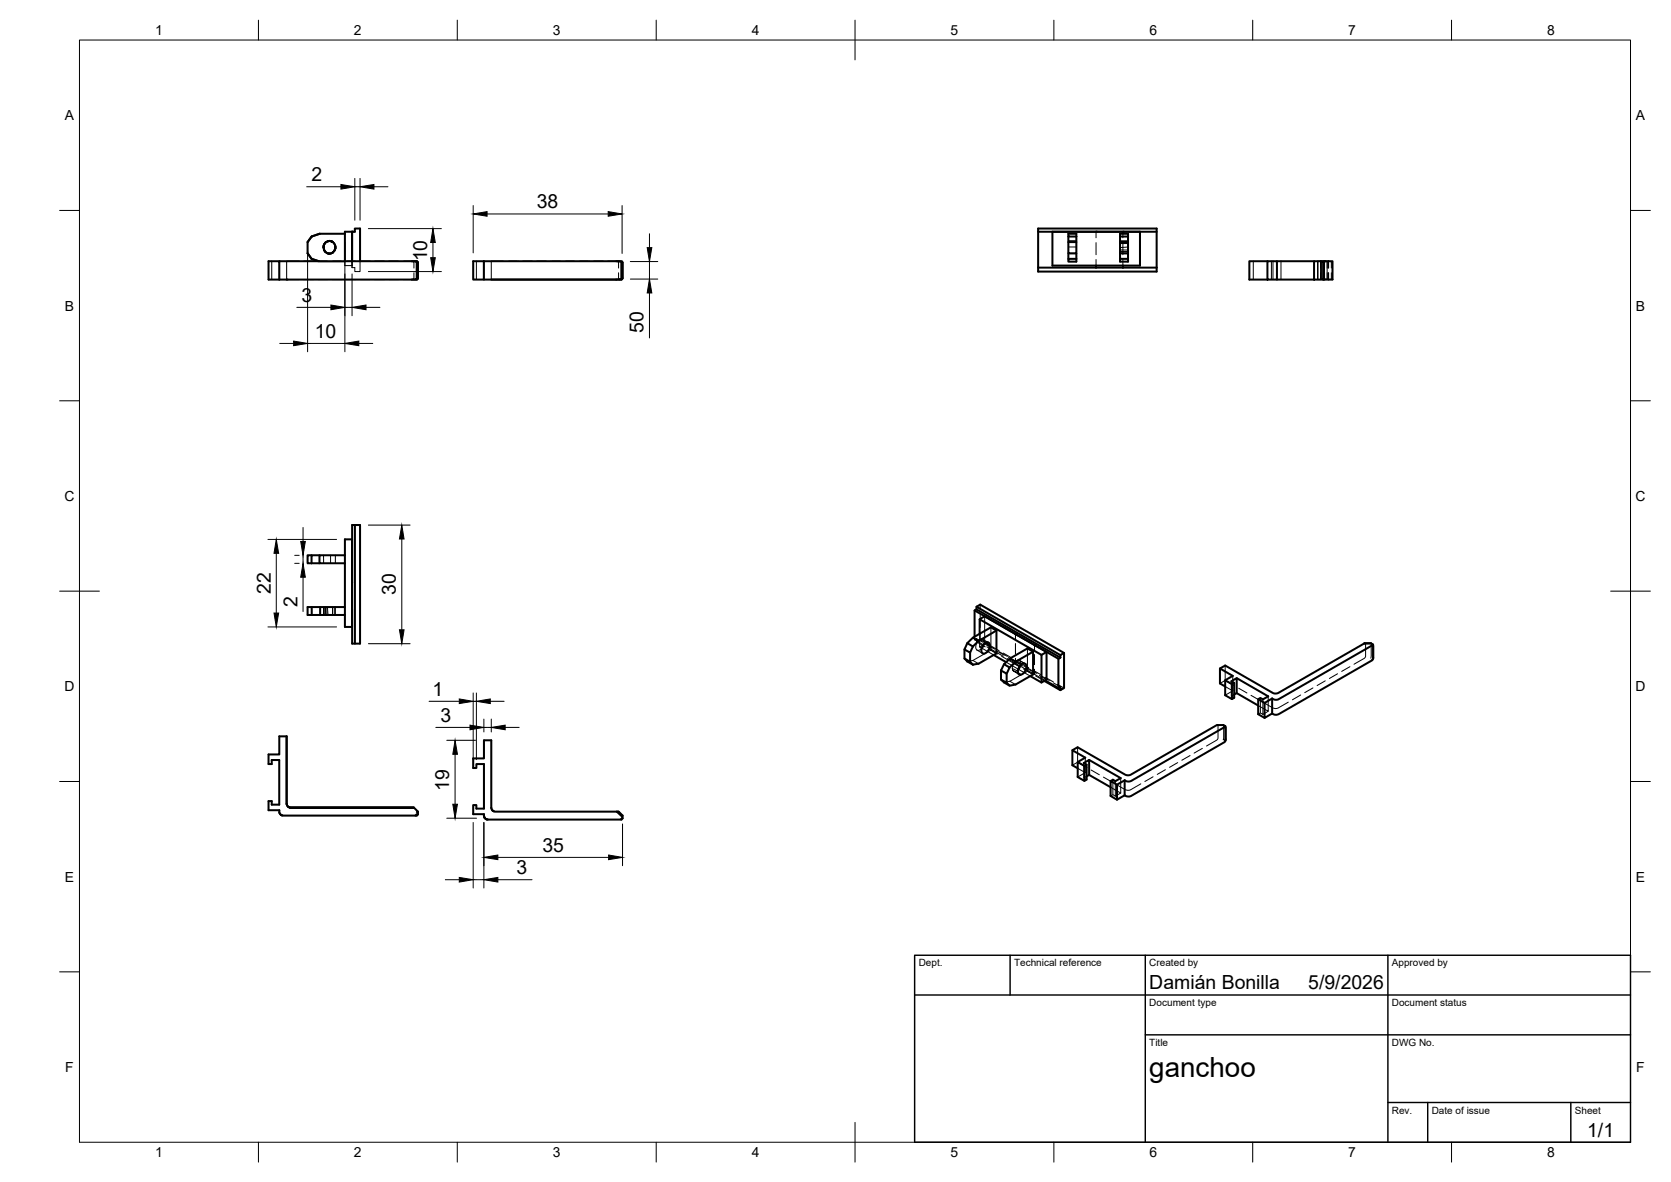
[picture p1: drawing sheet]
<svg xmlns="http://www.w3.org/2000/svg" width="420mm" height="297mm" viewBox="0 0 420 297" stroke-linecap="round" stroke-linejoin="round" font-family="sans-serif">
<!-- layer: Visible -->
<g fill="none" stroke="#000" stroke-width=".51">
<path d="M80.5 58.7l-2.1 .7-1.1 1.4M86.7 58.7h-6.4l-2 .7-1 1.4M261 57.4h29.8v10.8h-29.8zM261 58.2h29.8M264.6 58.2h22v8.5h-22zM268.6 58.7h2v.7h-2zM268.6 59.4v1.4h2v-1.4M281.6 59.4h2v1.4M283.6 59.4v-.7h-2v2.1M67.5 65.6h2.7v4.7h-2.7zM70.2 65.6h34l.4 .2 .2 .2v3.9l-.1 .2-.5 .2h-34M77.3 60.8v2.9"/>
<path d="M77.3 63.7l1 1.4 1.8 .5M77.3 63.7l1.1 1.4 1.8 .5M81.4 61.6l-.1 .6 .1-.2M81.5 62.8l.1 .2M81.5 61.4l-.1 .4M81.5 62.9l.3 .4M81.6 61.3h-.1M81.8 61l-.2 .3M82 63.4l.3 .2M82.2 63.6l.4 .1M82.4 63.7h.4M82.5 60.6a1.46 1.46 0 0 0-1.2 1.5"/>
<path d="M82.5 60.6l.4-.1 .7 .3-.7-.3-.5 .1M82.5 60.6l-.6 .3M82.5 60.6h-.1M82.5 63.7h.3M82.8 60.6h.2zM83.2 60.6l.8 .6M83.2 63.7h-.5M83.8 63.3l-.1 .2M83.8 63.3l-.1 .1M84 61.2h.1M84 61.2a1.53 1.53 0 0 1-.7 2.5 1.53 1.53 0 0 1-2-1.6M84.2 62.8l-.2 .3"/>
<path d="M84.3 61.7v.2v-.1M84.3 61.8v.2M84.3 62.4l-.2 .6M84.3 62.2v.3M84.3 62.3v.2M86.7 65.6v-7.4h1.8v7.4v-7.4h.7v-.8h1.3v8.2M103.5 65.6l1.3 .1 .3 .3v3.9l-.2 .3M104.4 65.7h.4l.3 .3v3.9l-.2 .3M104.9 70.2l-1.4 .1M104.9 70.2h-.5M119 65.6h2.7v4.7h-2.7zM121.7 65.6h34l.4 .2 .1 .2v3.9l-.3 .3"/>
<path d="M155 65.6l1.3 .1 .2 .2M155.9 70.2l-34.2 .1M156.4 65.7l.1 .3v3.9l-.2 .3h-.4M156.5 66v3.9l-.4 .4h-32.6M261 67.3h14.6M268.6 60.8v2.9h2v-2.9M268.6 63.7v1.4M268.6 65.1h2v.7h-2zM270.6 63.7v1.4M275.6 67.3h6.7M275.6 66.7v.6M281.6 60.8h2v2.9h-2z"/>
<path d="M281.6 63.7v1.4M281.6 65.1h2M282.3 67.3h8.5M282.3 66.7v.6M283.6 63.7v2.1h-2v-.7M318.7 65.6h2.4v4.7h-2.4zM318.7 65.6h-4.6v4.7h4.6M321.1 70.3h9.3M321.1 65.6h9.3M330.4 65.6h2.3v4.7h-2.3zM332.7 65.6h2.3v4.7h-.9M334.1 70.2l-1.4 .1h.3"/>
<path d="M78.3 139.5h-1v2h1M80.3 139.5h-2v2M86.7 135.5h1.8v22.1h-1.8zM86.7 139.5h-6.4v2h6.4M88.5 131.9h2v29.8h-2zM89.2 131.9v29.8M78.3 141.5h2M78.4 152.6v1.9h-1.1v-1.9h3.2M78.4 154.5h2.1M86.7 152.6h-6.2v1.9h6.2M245 153.4l10.3 5.9M245.5 153.1v-.6l1-.6 21 12.2"/>
<path d="M245.5 153.1l-.5 .3v6.6M245.5 152.5l21.1 12.1M245.5 153.1l21.1 12.2M246.3 159.3v-3.7l1.3-.7 15.5 8.9-1.2 .8M246.3 155.6l15.6 9M250.5 158.5v5.7l-4.5 2.6-1.4 .2M255.3 159.3l10.8 6.3M255.3 159.3h.1M242.5 163.2v2.3l1.4 .8v-2.3M242.5 165.5a4.5 4.5 0 0 0 2.1 1.5M243.2 161.6l-.7 1.6 1.4 .8 .7-1.5M243.9 166.3l.7 .7"/>
<path d="M244.6 160.3l-1.4 1.3 1.4 .9M244.6 160.3l4.6-2.6 1.3 .8-4.5 2.6zM246 161.1l-1.4 1.4M246.9 162.9h.1M247.4 161.9l-.6 1M247.6 161.6a.76 .76 0 0 1 1.1 0 1.9 1.9 0 0 1-1.6 2.6 1.8 1.8 0 0 1 .5-2.6zM247.8 161.6l1.1 .6M249.9 164.6l3.1 1.8M251.7 168.5l1.4 .8v2.3l-1.4-.8zM251.7 170.8l.8 .7 1.4 .8M252.5 166.9l1.4 .8-.8 1.6M253.9 165.5l4.4-2.6 1.5 .9-4.4 2.5z"/>
<path d="M253.9 165.5a5.3 5.3 0 0 0-2.2 3M255.4 166.3l-1.5 1.4M256.1 168.2h.1M256.1 169.3l.5 .3M256.6 167.2l-.6 1M256.8 167a.75 .75 0 0 1 .9-.2 .75 .75 0 0 1 .4 .9 1.7 1.7 0 0 1-1.7 1.8 1.57 1.57 0 0 1 .4-2.5zM259.8 163.8v5.7l-4.4 2.5-1.5 .3-.8-.7M260.1 162.1h.1M261.9 164.6v6.9M262.6 171.1l4 2.3M262.8 171l3.3 1.9M263.1 163.8v7l-1.2 .7-2.9-1.6"/>
<path d="M266.6 165.3l-.5 .3v7.3M267.5 164.1l-.9 .5v.7M267.5 164.1v8.8l-.9 .5v-.8l-.5 .3M308.1 172.5l-1.4-.7v-3.8l3.3 1.8-1.9 1.1v3.8l1.7 1M308.1 170.9l1.7 1M310.3 171.6l-.5 .3v3.8l.5-.3v-3.8l-.7-.4 1.4-.8v3.8l-.7 .3M311 170.4l7.9 4.6-1.4 .8a.68 .68 0 0 0-1.1-.1l1.6 .9M311 174.2l5.4 3.1M316.4 175.7v3.8l1.6 .9M318 176.6v3.8l1.9-1.1M319.9 175.5l-1.9 1.1M319.9 175.5l.8 .4 .8-.2 23.4-13.4h.3l.1 3.2-.4 .5-23.4 13.5-.9 .1-.7-.3"/>
<path d="M319.9 175.5v3.8M343 161.7l-22 12.6-1-.2-11.9-6.9-1.4 .8M344.7 161.7h-1.7M344.7 161.7l.5 .3M345.1 161.9l.2 .2v3.4M72.1 185h-1.9v4.6h-2.7v2.4h.8v-1h1.9v11.2h-1.9v-.9h-.8v2.3h2.7a1.08 1.08 0 0 0 1 1.4h33.6l.3-.3v-.7l-1-1M72.1 185v17a1.01 1.01 0 0 0 1 1h31l-31.3-.1M72.1 185v17.2M271 191.5l1.7 1v3.7l-1.7-.9zM271 191.5l1.9-1.1-3.3-1.9v3.8l1.4 .8M273.2 192.2l-.5 .3M273.9 194.7v-3.7l-1.4 .7 .7 .5v3.7l-.5 .3"/>
<path d="M273.9 194.7l-.7 .4M273.9 194.7l5.4 3.1M273.9 191l7.9 4.5-1.4 .8a.69 .69 0 0 0-1.1 0M279.3 196.3l1.6 .9v3.8l-1.6-1zM282.8 196.1a1.62 1.62 0 0 0 1.6 .1l23.4-13.4h.4v3.3l-.3 .4-23.5 13.5a1.56 1.56 0 0 1-1.6-.1M282.8 199.9l-1.9 1.1M282.8 196.1v3.8M282.8 196.1l-1.9 1.1M307.6 182.2h.1M307.9 182.7v-.3l.3 .2v3.4M308.1 182.5l-.5-.3-1.7 .1-21.9 12.5-1.1-.1-11.9-6.9-1.4 .7M70.2 204.1l.5 .7"/>
<path d="M70.7 204.8l.3 .1M70.8 204.9h.1M72.1 202.1l.1 .4 .5 .4M105.1 204l-.3 .1M105.1 204.7l-.2-.1-.5 .4M121.7 205l.3 .7M121.8 205.5h.1M122.1 205.7l.6 .3M122.2 205.9h.1M122.4 205.9h.1M123.5 203l.1 .2M123.7 203.5l.5 .4"/>
<path d="M155.1 204h-30.6a1.04 1.04 0 0 1-1-1v-17h-1.8v4.6h-2.7v2.4h.8v-1h1.9v11.2h-1.9v-.9h-.8v2.3h2.7l.2 1 .8 .4h33.6l.2-.3v-.7l-.9-1h-.3M155.1 204l.3 .1 1 .9M155.1 204l1.3 1M156.4 205.6l.1 .1M156.5 205h-.1"/>
</g>
<!-- layer: Hidden -->
<g fill="none" stroke="#000" stroke-width=".25">
<path d="M275.6 58.2v1.6M282.3 58.2v1.6M68.3 65.6v4.7M70.2 65.6v4.7M75.2 65.6h-3.1v4.7h3.1M76.4 65.6h2.4M76.4 70.3h2.4M79.9 65.6h2.4M79.9 70.3h2.4M80.1 65.6l.4 .2M80.2 65.6l.3 .2M80.5 65.8h6.2"/>
<path d="M81.3 62.4l.2-1.1-.2 .9 .2 .6M81.4 62.2l.1 .7M81.4 62.2l.1 .6M81.4 61.8v.3M81.4 61.7l-.1 .5M81.4 62.7l.4 .6 .5 .4M81.6 61.3l-.2 .3M81.6 63l.2 .3M81.8 60.9l-.4 .9M81.8 60.9l-.2 .4M81.8 60.9h.1M81.9 60.9h-.1"/>
<path d="M82 63.4l-.2-.1 .6 .4M82.2 63.6l.3 .1M82.3 63.6l.4 .1M82.3 60.6l-.5 .4M82.3 60.6h.1M82.4 60.6l-.6 .3-.3 .5M82.5 63.7h.4h-.3M82.6 60.6h.2h-.5M82.9 60.5l-.8 .3M83.1 60.6h.1M83.2 63.7h-.4M83.5 65.6h2.4"/>
<path d="M83.5 70.3h2.4M83.6 63.5l-.4 .2M83.6 60.8l.4 .4M83.7 63.5l-.9 .2M83.8 60.9l.5 .7M83.8 63.3l.3-.3-.4 .4-.6 .3M84 63.1l-.2 .2M84 61.2l.3 .6M84 61.2l.3 .5M84.1 61.2l.2 .6M84.2 62.8l.1-.3-.6 .9M84.2 61.5l.1 1.1"/>
<path d="M84.3 62.5l-.5 .8M84.3 61.9v.2M84.3 62v.3M84.3 62.1v.1M86.7 65.6v1.1h1.8v-1.1M87.1 65.6h2.4M87.1 70.3h2.4M88.5 65.6v1.7M90.5 65.6v2.6h-1.3v-.9h-.7M90.7 65.6h2.3M90.7 70.3h2.3M94.2 65.6h2.4"/>
<path d="M94.2 70.3h2.4M97.8 65.6h2.4M97.8 70.3h2.4M101.4 65.6l2.5 .1 .2 .3v1.4M104.1 68.5v1.4l-.2 .2-2.5 .2M104.9 65.8l.2 .2M119.8 65.6v4.7M121.7 65.6v4.7M126.6 65.6h-3.1v4.7M127.8 65.6h2.4M131.4 65.6h2.4M135 65.6h2.4"/>
<path d="M138.6 65.6h2.3M142.1 65.6h2.4M145.7 65.6h2.4M149.3 65.6h2.4M152.8 65.6l2.5 .1M155.1 65.7l1.3 .1-1.1-.1M155.3 65.7l.2 .3v1.4M155.5 68.5v1.4l-.5 .4M156.4 65.8l.1 .1M156.4 70.1v.1M156.5 69.9v.1M268.6 60.6h2"/>
<path d="M268.6 62.1h2M268.6 63.7h2M275.6 61v3M275.6 65.2v1.5M281.6 63.2h2M281.6 62.8h2M281.6 60.8h2M281.6 61.2h2M281.6 63.6h2M281.6 60.5h2M281.6 63.7h2M282.3 61v3"/>
<path d="M282.3 65.2v1.5M283.6 62.1l-2 .1M283.6 60.6h-2M283.6 60.9h-2M315.1 65.6v4.7M319.7 65.6v4.7M320.1 65.6v4.7M322.1 65.6v4.7M331.4 65.6v4.7M332 65.6h-.7v4.7h.7v-1.8M332 65.6v1.8M332 65.6v4.7"/>
<path d="M332.3 65.6v4.7M332.7 65.6h.3M333 65.6l.1 4.6M333 65.7l1.1 .1M333 65.6v.1M333.1 70.2h.1M333.1 70.2h.6M333.1 65.7l-.1 1.7v-1.7M333.7 70.2h.4v-1.7l.1 1.7M333.7 65.6v4.7M333.7 68.5v1.7M334.1 65.7v1.7v-1.6"/>
<path d="M334.1 65.7h-.4v1.7M334.1 65.6v.1M334.7 65.7l.1 1.7M334.8 68.5l-.2 1.7h.4M81.3 139.5l.1 2M83.1 139.5v2M84.3 139.5v2M81.3 152.6v1.9M81.5 152.6v1.9M81.7 152.6v1.9M81.8 152.6l.1 1.9M82.2 152.6v1.9"/>
<path d="M82.3 152.6l.2 1.9M83.6 152.6v1.9M84.1 152.6v1.9M84.3 152.6v1.9M246.3 159.3v3.3M246.5 154.4v3.3M246.5 151.9v1.3M246.5 158.8v2M247.6 154.9v6.9l-1.3 .8M249.2 157.7v5.7M255.3 159.3v1.3M243.2 166.2l1.4-.2 1.4 .8"/>
<path d="M245 160v.8M245 160.8l.5-.3v.8l1-.5M245 160.8l2.1 1.2M245.5 160.5l1.6 .9M245.5 161.3l2.2 1.3M245.6 163.3l1.5 .9M246.3 162.6l.6 .3M246.5 160.8l1.6 .9M246.6 160.6l1.4 .8M246.6 160.6a2.01 2.01 0 0 0-1 2.7 .88 .88 0 0 0 1.2-.4M246.6 160.6a.65 .65 0 0 1 .9 .7M246.9 162.9l3 1.7"/>
<path d="M247.2 160.7l1.3 .7M247.5 161.3l.3 .3M247.5 161.3l-.1 .6M247.6 161.8l1.8 1.1M248.1 162.5l4.1 2.4M248.1 162l2.1 1.2M248.8 163.2l2 1.1M249.2 162.3l2 1.2M250.4 163.5l2.1 1.2M250.5 164.2l-1.3-.8-4.6 2.6M251.2 163.8l2.1 1.2M251.9 164.9l4.4 2.6"/>
<path d="M252.2 164.1l2.1 1.2M253 166.4l3.1 1.8M253.3 165.5l2 1.2M253.6 165.3l3.6 2.1M253.9 171.2l-1.4 .3M253.9 171.2l1.5 .8M254.3 165.6l2.1 1.1M254.6 168.4l-.1-.4 1.4 .7M254.8 168.6l.3 .1M254.9 166.8l-.4 1.2M254.9 166.8l1.4 .7M255.1 168.7l1 .6"/>
<path d="M255.2 166.3l-.3 .5M255.2 166.3l1.6 .7M255.3 165.9l3.4 1.9M255.3 166.7l4.8 2.7M255.3 161.8v2.5zM255.3 166.7h.1M255.3 165.4v1.3M256 168.2l-.9 .5M256.1 169.2l-1.5-.8 1.6 1.1M256.1 168.2l2.9 1.7M256.1 165.9l1.5 .8M256.5 166l.1 .4v.8"/>
<path d="M256.5 166l-.6-.1-.7 .4M256.5 166l1.4 .9M257.3 168.1l2.1 1.2M257.4 167.3l3.3 1.9M258.2 168l2.1 1.1M258.3 168.7l-4.4 2.5M258.3 162.9v5.8M258.3 168.7l1.5 .8M259.7 168.4l2 1.2M260.1 164.5v2.5M260.1 169.4l2.7 1.6M260.1 168.2v1.2z"/>
<path d="M260.1 162.1v1.2M260.4 169.8l2.2 1.3M261.3 169.7l1.8 1.1M261.8 169.8l2 1.2M262.8 170.2l2.1 1.2M264.9 171.6l1.7 1M265.9 172l1.6 .9M308.1 172.5l1.9 1.1M308.1 167.2v3.8M308.1 171l-1.4 .8M308.1 171l2.3 1.4M309.6 171.2v3.7l.7 .5"/>
<path d="M310 169.8v3.8M310 173.6l-1.9 1.1M310.3 174.5l-.7 .4M311.5 173l2 1.1M314.6 174.7l2 1.2M316.9 175.4v3.8l-.5 .3M316.9 179.2l.6 .3M317.5 175.8v3.7M318.9 175v3.7l-2.5-1.4M318.9 178.7l-1.4 .8M323.9 176.5l-2.5 1.4-.6 .2-.8-.2-2.4-1.4M327 174.7l-2 1.2"/>
<path d="M330.1 172.9l-2 1.2M333.2 171.1l-2 1.2M336.3 169.3l-2 1.2M339.4 167.5l-2 1.2M343.2 161.7l.2 .1-.1 3.4-2.9 1.7M344.7 161.7v3.7M345.3 165.2l-.3 .7M271 191.5l-1.4 .8M271 187.8v3.7M271 191.5l2.3 1.4M271 193.1l1.9 1.1M272.5 191.7v3.8l.7 .4"/>
<path d="M272.9 194.2l-1.9 1.1M272.9 190.4v3.8M273.2 195.1l-.7 .4M274.4 193.5l2 1.2M277.5 195.3l2 1.2M279.3 197.8l2.5 1.5M279.8 195.9v3.8M280.4 196.3v3.8M281.8 199.3l-1.4 .8M281.8 195.5v3.8M286.9 197l-2.6 1.4-.7 .2-.7-.2-2.4-1.3M289.9 195.2l-2 1.2"/>
<path d="M293 193.4l-2 1.2M296.1 191.7l-2 1.1M299.2 189.9l-2 1.2M302.3 188.1l-2.1 1.2M306.1 182.2l.2 .1-.1 3.5-2.8 1.7M307.6 182.2v3.6M307.6 185.8v.1M307.6 185.8l.4 .3M308 186.1l-.1 .4M308.2 185.8l-.2 .3M70.5 204.7l.5 .2M70.7 204.8l.1 .1"/>
<path d="M72.1 202v.1M72.1 202.1v.1M72.6 202.8l-.2-.1 .5 .3M72.7 202.9h.1zM72.7 202.9h.1M105.1 204h-.2v.6l.2 .1M121.7 205.2l.2 .4v-.1M122.1 205.7l.2 .2M122.2 205.9h.3M123.5 203.1l.1 .1M123.7 203.5v.1M123.9 203.7h.1"/>
<path d="M124.2 203.9h.1M155.3 204h.3M156.5 205l-.2 .1M156.5 205.7l-.2-.1-.4 .4h.4M279.3 200a.69 .69 0 0 1 1.1 .1"/>
</g>
<!-- layer: Visible -->
<g fill="#000">
<circle cx="88.5" cy="58.2" r=".25"/>
<circle cx="275.6" cy="58.2" r=".25"/>
<circle cx="282.3" cy="58.2" r=".25"/>
<circle cx="72.1" cy="70.3" r=".25"/>
<circle cx="332" cy="65.6" r=".25"/>
<circle cx="333" cy="65.6" r=".25"/>
<circle cx="255.3" cy="159.3" r=".25"/>
<circle cx="260.1" cy="162.1" r=".25"/>
</g>
<!-- layer: BORDER -->
<g fill="none" stroke="#000" stroke-width=".25">
<path d="M20 10.1h390v276.9h-390zM65 5.1v5M115 5.1v5M165 5.1v5M215 5.1v10M265 5.1v5M315 5.1v5M365 5.1v5M15 52.9h5M410 52.9h5M15 100.7h5M410 100.7h5"/>
<path d="M15 148.6h10M405 148.6h10M15 196.4h5M410 196.4h5M15 244.2h5M410 244.2h5M65 287v5M115 287v5M165 287v5M215 282.1v9.9M265 287v5M315 287v5"/>
<path d="M365 287v5"/>
</g>
<!-- layer: TITLEBLOCK -->
<path d="M230 240.1h180v46.9h-180zM230 250h180M254 240.1v9.9M288 240.1v46.9M349 240.1v46.9M288 260.1h122M349 277.1h61M359 277.1v9.9M395 277.1v9.9" fill="none" stroke="#000" stroke-width=".36"/>
<!-- layer: FD_Dimensions -->
<g fill="none" stroke="#000" stroke-width=".25">
<path d="M77.1 46.9h8.6M89.2 44.8v10.5M89.2 46.9h1.3M90.5 44.8v10.5M92.6 57.5h18.4M94 46.9h3.5M119 51.7v11.8M122.5 53.8h30.4M156.4 51.7v12M163.3 58.7v3.5M74.6 77.2h8.6M77.3 62.9v25.5"/>
<path d="M86.7 60.8v27.6M86.7 77.2h1.8M88.5 68.8v10.5M92 77.2h3.5M92.6 68.2h18.4M108.9 60.9v3.9M158.5 65.7h6.9M158.5 70.1h6.9M163.3 65.7v4.4M163.3 73.6v11.3M70.3 86.3h3.5M77.3 86.3h9.4"/>
<path d="M90.2 86.3h3.5M67.4 135.6h17.2M69.5 139.1v15M74.1 139.6h1.1M76.2 132.6v3.5M76.2 139.6v2M92.6 132h10.5M101 135.5v22.8M67.4 157.6h17.2M74.1 141.6h1.1M76.2 145.1v8.6M92.6 161.8h10.5"/>
<path d="M107.9 176.2h7.6M119 174.1v16.8M119 176.2h.8M119.8 174.1v16.8M123.3 176.2h3.5M109.6 182.8h8.6M112.3 186h7.3M114.4 189.6v12.5M121.7 180.7v3.2M121.7 182.8h1.8M123.5 180.7v3.2M127 182.8h3.5"/>
<path d="M112.3 205.6h7.5M119 206.7v16.5M121.7 206.7v16.5M125.2 215.5h27.8M156.5 207.1v10.5M112 221.1h3.5M119 221.1h2.7M125.2 221.1h8.6"/>
</g>
<g fill="#000" stroke="#000" stroke-width=".25">
<path d="M85.7 46.4l3.5 .5-3.5 .6zM90.5 46.9l3.5-.5v1.1zM119 53.8l3.5-.6v1.1zM152.9 53.2l3.5 .6-3.5 .5zM83.2 76.7l3.5 .5-3.5 .6zM88.5 77.2l3.5-.5v1.1zM108.9 57.5l.6 3.4h-1.2zM108.3 64.8h1.2l-.6 3.4zM162.7 62.2h1.2l-.6 3.5zM163.3 70.1l.6 3.5h-1.2zM73.8 85.7l3.5 .6-3.5 .6zM86.7 86.3l3.5-.6v1.2z"/>
<path d="M69.5 135.6l.6 3.5h-1.2zM75.6 136.1h1.2l-.6 3.5zM101 132l.6 3.5h-1.2zM68.9 154.1h1.2l-.6 3.5zM76.2 141.6l.6 3.5h-1.2zM100.4 158.3h1.2l-.6 3.5zM115.5 175.6l3.5 .6-3.5 .6zM119.8 176.2l3.5-.6v1.2zM114.4 186l.6 3.6h-1.1zM118.2 182.2l3.5 .6-3.5 .6zM123.5 182.8l3.5-.6v1.2zM113.9 202.1h1.1l-.6 3.5z"/>
<path d="M121.7 215.5l3.5-.6v1.1zM153 214.9l3.5 .6-3.5 .5zM115.5 220.5l3.5 .6-3.5 .6zM121.7 221.1l3.5-.6v1.2z"/>
</g>
<text font-size="7" x="289" y="270.6">ganchoo</text>
<g font-size="4.9">
<text x="78.4" y="45.5">2</text>
<text x="135" y="52.3">38</text>
<text x="107.4" y="65.7" transform="rotate(-90 107.4 65.7)">10</text>
<text x="75.8" y="75.8">3</text>
<text x="161.8" y="83.7" transform="rotate(-90 161.8 83.7)">50</text>
<text x="79.2" y="84.8">10</text>
<text x="68.1" y="149.2" transform="rotate(-90 68.1 149.2)">22</text>
<text x="99.6" y="149.6" transform="rotate(-90 99.6 149.6)">30</text>
<text x="74.8" y="152.4" transform="rotate(-90 74.8 152.4)">2</text>
<text x="108.8" y="174.8">1</text>
<text x="110.8" y="181.3">3</text>
<text x="113" y="198.7" transform="rotate(-90 113 198.7)">19</text>
<text x="136.4" y="214">35</text>
<text x="129.9" y="219.6">3</text>
<text x="289" y="248.5">Damián Bonilla</text>
<text x="329" y="248.5">5/9/2026</text>
<text x="399.1" y="285.7">1/1</text>
</g>
<g font-size="3.5">
<text x="39" y="8.8">1</text>
<text x="89" y="8.8">2</text>
<text x="139" y="8.8">3</text>
<text x="189" y="8.8">4</text>
<text x="239" y="8.8">5</text>
<text x="289" y="8.8">6</text>
<text x="339" y="8.8">7</text>
<text x="389" y="8.8">8</text>
<text x="16.3" y="30.2">A</text>
<text x="411.3" y="30.2">A</text>
<text x="16.3" y="78">B</text>
<text x="411.3" y="78">B</text>
<text x="16.2" y="125.9">C</text>
<text x="411.2" y="125.9">C</text>
<text x="16.2" y="173.7">D</text>
<text x="411.2" y="173.7">D</text>
<text x="16.3" y="221.6">E</text>
<text x="411.3" y="221.6">E</text>
<text x="16.4" y="269.4">F</text>
<text x="411.4" y="269.4">F</text>
<text x="39" y="290.8">1</text>
<text x="89" y="290.8">2</text>
<text x="139" y="290.8">3</text>
<text x="189" y="290.8">4</text>
<text x="239" y="290.8">5</text>
<text x="289" y="290.8">6</text>
<text x="339" y="290.8">7</text>
<text x="389" y="290.8">8</text>
</g>
<g font-size="2.5">
<text x="231" y="242.9">Dept.</text>
<text x="255" y="242.9">Technical reference</text>
<text x="289" y="242.9">Created by</text>
<text x="350" y="242.9">Approved by</text>
<text x="289" y="252.8">Document type</text>
<text x="350" y="252.8">Document status</text>
<text x="289" y="262.9">Title</text>
<text x="350" y="262.9">DWG No.</text>
<text x="350" y="279.9">Rev.</text>
<text x="360" y="279.9">Date of issue</text>
<text x="396" y="279.9">Sheet</text>
</g>
</svg>
